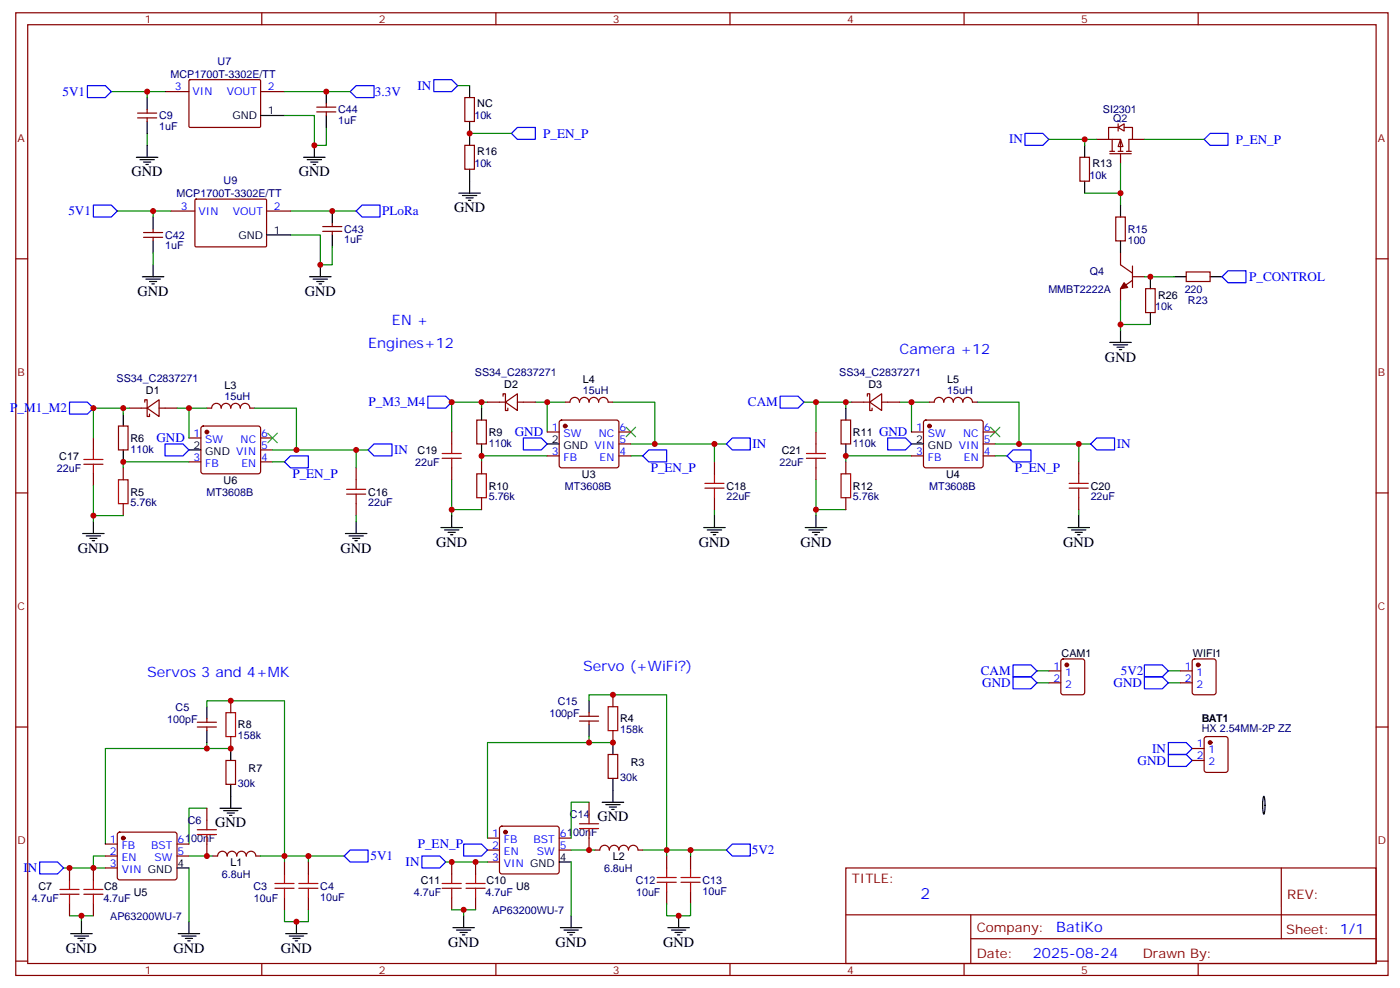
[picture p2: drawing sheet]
<svg xmlns="http://www.w3.org/2000/svg" width="414mm" height="292mm" viewBox="0 0 414 292" stroke-linecap="round" stroke-linejoin="round" font-family="sans-serif">
<g fill="none" stroke="#870000" stroke-width=".35">
<path d="M4.7 3.8h405.3v284.3h-405.3zM8.2 7.3h398.3v277.3h-398.3zM77.3 3.8v3.5M146.5 3.8v3.5M215.6 3.8v3.5M284.8 3.8v3.5M353.9 3.8v3.5M40.6 33.4h5.7M40.6 34.8h5.7M43.5 32.3v1.1M43.5 34.8v1.1M48.8 27.1h7"/>
<path d="M55.9 23.7l.3-.2 20.6 .1 .2 .3-.1 13.6-.3 .1h-20.6l-.2-.3zM77 27.1h7M93.6 31.6h5.6M93.6 33.1h5.6M96.4 30.6v1M96.4 33.1v1M137.3 28.8h2.8v7.1h-2.8zM137.3 42.9h2.8v7.1h-2.8zM4.7 76.4h3.5M331 74.7v3.5l3.5 2.5M334.5 78.6v6.3M406.5 76.4h3.5"/>
<path d="M334.5 82.8l-3.5 2.5v3.5M334.5 81.7h3.5M350.4 80.3h7v2.8h-7zM42.8 118.8v-.7h.7v4.9h.7v-.7M144 118.8h5.3M148.6 117v-.7h.7v4.9h.7v-.7M149.3 118.8l3.5-2.5v4.9zM152.8 118.8h5.3M166.9 118.8h1.4M168.3 118.8a1.41 1.41 0 0 1 1.5-1.4 1.41 1.41 0 0 1 1.4 1.4M171.2 118.8a1.41 1.41 0 0 1 1.4-1.4 1.41 1.41 0 0 1 1.4 1.4M174 118.8a1.41 1.41 0 0 1 1.4-1.4 1.41 1.41 0 0 1 1.4 1.4"/>
<path d="M176.8 118.8a1.41 1.41 0 0 1 1.4-1.4 1.41 1.41 0 0 1 1.4 1.4h1.4M251.6 118.8h5.3M256.2 117v-.7h.7v4.9h.7v-.7M256.9 118.8l3.5-2.5v4.9zM260.4 118.8h5.3M274.5 118.8h1.4M275.9 118.8a1.41 1.41 0 0 1 1.5-1.4 1.41 1.41 0 0 1 1.4 1.4M278.8 118.8a1.41 1.41 0 0 1 1.4-1.4 1.41 1.41 0 0 1 1.4 1.4M281.6 118.8a1.41 1.41 0 0 1 1.4-1.4 1.41 1.41 0 0 1 1.4 1.4M284.4 118.8a1.41 1.41 0 0 1 1.4-1.4 1.41 1.41 0 0 1 1.4 1.4h1.4M27.6 129.4v3.5M27.6 139.9v3.6"/>
<path d="M35 125.8h2.8v7.1h-2.8zM36.4 138.2v3.5M38.2 120.5h5.3M43.5 120.5l3.5-2.4v4.9zM47 120.5h5.3M55.8 129.4h3.5M55.8 136.4h3.5M59.6 126l.4-.2h16.3l.5 .2 .2 .5v12.7l-.3 .5-.4 .2h-16.3l-.5-.2-.2-.5v-12.7zM61.1 120.5h1.4a1.41 1.41 0 0 1 1.4-1.4 1.41 1.41 0 0 1 1.4 1.5M65.3 120.5a1.41 1.41 0 0 1 1.5-1.4 1.41 1.41 0 0 1 1.4 1.5M68.2 120.5a1.41 1.41 0 0 1 1.4-1.4 1.41 1.41 0 0 1 1.4 1.5M71 120.5a1.41 1.41 0 0 1 1.4-1.4 1.41 1.41 0 0 1 1.4 1.5"/>
<path d="M73.8 120.5h1.4M77 129.4h3.5M77 136.4h3.5M77 132.9h3.5M105.2 138.2v3.5M133.4 127.6v3.5M133.4 138.2v3.5M140.8 124.1h2.9v7h-2.9zM142.2 136.4v3.5M161.6 127.6h3.6M161.6 134.7h3.6M165.4 124.3l.5-.2h16.2l.5 .2 .2 .5v12.7l-.2 .5-.5 .2h-16.2l-.5-.3-.2-.4v-12.7z"/>
<path d="M182.8 127.6h3.5M182.8 134.7h3.5M182.8 131.1h3.5M211 136.4v3.5M241 127.6v3.5M241 138.2v3.5M248.4 124.1h2.8v7h-2.8zM249.8 136.4v3.5M269.2 127.6h3.6M269.2 134.7h3.6M273 124.3l.5-.2h16.2l.5 .2 .2 .5v12.7l-.2 .5-.5 .2h-16.2l-.5-.3-.2-.4v-12.7zM290.4 127.6h3.5"/>
<path d="M290.4 134.7h3.5M290.4 131.1h3.5M318.6 136.4v3.5M4.7 145.6h3.5M36.4 148.8v3.5M105.2 148.8v3.5M142.2 147v3.5M211 147v3.5M249.8 147v3.5M318.6 147v3.5M406.5 145.6h3.5M4.7 214.7h3.5"/>
<path d="M58.3 214.7h5.6M58.3 213.3h5.6M61.1 212.3v1M61.1 214.7v1.1M68.2 207v3.5M68.2 217.6v3.5M171.2 213h5.6M171.2 211.6h5.6M174 210.5v1.1M174 213v1M181 205.2v3.5M181 215.8v3.5"/>
<path d="M406.5 214.7h3.5M61.1 238.7v3.6M66.7 224.6h2.9v7.1h-2.9zM174 237v3.5M179.6 222.8h2.9v7.1h-2.9zM20.5 256.4v3.5M27.6 256.4v3.5M31.1 252.8h3.5M31.1 249.3h3.5M31.1 256.4h3.5M34.9 246l.4-.2h16.3l.5 .2 .2 .5v12.7l-.3 .5-.4 .2h-16.3l-.5-.2-.2-.5v-12.7zM52.3 252.8h3.5"/>
<path d="M52.3 249.3h3.5M61.1 249.3v3.5M62.9 252.8h1.4a1.41 1.41 0 0 1 1.4-1.4 1.41 1.41 0 0 1 1.4 1.4 1.41 1.41 0 0 1 1.4-1.4 1.41 1.41 0 0 1 1.4 1.4 1.41 1.41 0 0 1 1.4-1.4 1.41 1.41 0 0 1 1.4 1.4 1.41 1.41 0 0 1 1.5-1.4 1.41 1.41 0 0 1 1.4 1.4h1.4M84 254.6v3.5M91.1 254.6v3.5M133.4 254.6v3.5M140.5 254.6v3.5M144 247.5h3.5M144 251.1h3.5M144 254.6h3.5M147.8 244.2l.4-.2h16.3l.5 .2 .2 .5v12.7l-.3 .5-.4 .2h-16.3l-.5-.2-.2-.5v-12.7zM165.2 247.5h3.5"/>
<path d="M165.2 251.1h3.5M174 247.5v3.6M175.8 251.1h1.4a1.41 1.41 0 0 1 1.4-1.4 1.41 1.41 0 0 1 1.4 1.4 1.41 1.41 0 0 1 1.4-1.4 1.41 1.41 0 0 1 1.4 1.4 1.41 1.41 0 0 1 1.4-1.4 1.41 1.41 0 0 1 1.4 1.4 1.41 1.41 0 0 1 1.4-1.4 1.41 1.41 0 0 1 1.5 1.4h1.4M196.9 252.8v3.6M204 252.8v3.6M249.8 256.4h156.7v28.2h-156.7zM378.5 256.4v20.9M20.5 266.9v3.6M27.6 266.9v3.6M84 265.2v3.5M91.1 265.2v3.5M133.4 265.2v3.5"/>
<path d="M140.5 265.2v3.5M196.9 263.4v3.5M204 263.4v3.5M249.9 270.2h156.4M286.7 277.3h119.6M286.7 270.2v14.1M4.7 283.9h3.5M77.3 284.6v3.5M146.5 284.6v3.5M215.6 284.6v3.5M284.8 284.6v3.5M353.9 284.6v3.5"/>
<path d="M406.5 283.9h3.5"/>
</g>
<g fill="none" stroke="#008700" stroke-width=".35">
<path d="M32.9 27.1h15.9M43.5 27.1v1.7M43.5 39.4v3.5M84 34.1h8.9v8.8h3.5v-5.3M84 27.1h19.4M135.2 25.3h3.5M138.7 39.4h12.4M142.2 118.8v1.7M144 118.8h-10.6v8.8M158.1 118.8h3.5M166.9 118.8h-5.3v8.8M181 118.8h12.4v12.3"/>
<path d="M237.5 118.8h3.5M249.8 118.8v1.7M251.6 118.8h-10.6v8.8M265.7 118.8h3.5M274.5 118.8h-5.3v8.8M288.6 118.8h12.4v12.3M36.4 120.5v1.8M38.2 120.5h-10.6v8.9M52.3 120.5h3.5M55.8 136.4h-19.4v1.8M61.1 120.5h-5.3v8.9M75.2 120.5h12.4v12.4"/>
<path d="M80.5 136.4h3.5M80.5 132.9h24.7M108.7 132.9h-3.5v5.3M161.6 134.7h-19.4v1.7M186.3 134.7h3.6M186.3 131.1h24.7M214.6 131.1h-3.6v5.3M269.2 134.7h-19.4v1.7M293.9 134.7h3.6M293.9 131.1h24.7M322.2 131.1h-3.6v5.3M27.6 143.5v10.6"/>
<path d="M27.6 152.3h8.8M105.2 152.3v1.8M133.4 150.5h8.8M133.4 141.7v10.6M211 150.5v1.8M241 150.5h8.8M241 141.7v10.6M318.6 150.5v1.8M61.1 208.7v-1.7h22.9v45.8h7.1v1.8M61.1 219.3v1.8M174 207v-1.8h22.9v45.9h7.1v1.7M174 217.6v1.7"/>
<path d="M181 219.3h-37v28.2M61.1 238.7h-5.3v10.6M68.2 221.1h-37.1v28.2M174 237h-5.3v10.5M18.8 256.4h12.3M31.1 252.8h-3.5v3.6M55.8 252.8h7.1M55.8 256.4v15.8M77 252.8h7v1.8M91.1 252.8h10.6M131.7 254.6h12.3M168.7 251.1h7.1"/>
<path d="M168.7 254.6v15.9M189.9 251.1h7v1.7M204 251.1h10.6M20.5 270.5h7.1M24.1 270.5v1.7M84 268.7v3.5h7.1v-3.5M133.4 268.7h7.1M136.9 268.7v1.8M196.9 266.9v3.6h7.1v-3.6"/>
</g>
<g fill="none" stroke="#a10000" stroke-width=".35">
<path d="M24.8 135.7h5.6M24.8 137.1h5.6M27.6 132.9v2.8M27.6 137.1v2.8M130.6 133.9h5.6M130.6 135.4h5.6M133.4 131.1v2.8M133.4 135.4v2.8M140.8 139.9h2.9v7.1h-2.9zM211 139.9v2.9M238.2 133.9h5.6M238.2 135.4h5.6"/>
<path d="M241 131.1v2.8M241 135.4v2.8M248.4 139.9h2.8v7.1h-2.8zM318.6 139.9v2.9M35 141.7h2.8v7.1h-2.8zM102.4 145.9h5.6M102.4 144.5h5.6M105.2 141.7v2.8M105.2 145.9v2.9M208.2 144.2h5.7M208.2 142.8h5.7M211 144.2v2.8"/>
<path d="M315.8 144.2h5.7M315.8 142.8h5.7M318.6 144.2v2.8M66.7 210.5h2.9v7.1h-2.9zM179.6 208.7h2.9v7.1h-2.9zM20.5 259.9v2.8M27.6 259.9v2.8M58.3 245.1h5.6M58.3 246.5h5.6M61.1 242.3v2.8M61.1 246.5v2.8M84 258.1v2.8"/>
<path d="M91.1 258.1v2.8M133.4 258.1v2.8M140.5 258.1v2.8M171.2 243.3h5.6M171.2 244.7h5.6M174 240.5v2.8M174 244.7v2.8M194.1 259.2h5.6M196.9 256.4v2.8M201.2 259.2h5.6M204 256.4v2.8M17.7 264.1h5.7"/>
<path d="M17.7 262.7h5.7M20.5 264.1v2.8M24.8 264.1h5.6M24.8 262.7h5.6M27.6 264.1v2.8M81.2 262.4h5.7M81.2 260.9h5.7M84 262.4v2.8M88.3 262.4h5.6M88.3 260.9h5.6M91.1 262.4v2.8M130.6 262.4h5.6"/>
<path d="M130.6 260.9h5.6M133.4 262.4v2.8M137.7 262.4h5.6M137.7 260.9h5.6M140.5 262.4v2.8M194.1 260.6h5.6M196.9 260.6v2.8M201.2 260.6h5.6M204 260.6v2.8"/>
</g>
<g fill="none" stroke="#000" stroke-width=".35">
<path d="M43.5 28.8v3.5M43.5 35.9v3.5M77 34.1h7M96.4 27.1v3.5M96.4 34.1v3.5M138.7 25.3v3.5M138.7 35.9v7M40.3 46.5h6.3M41.3 47.2h4.3M42.4 47.9h2.1M43.1 48.6h.7M43.5 42.9v3.6"/>
<path d="M89.7 46.5h6.3M90.7 47.2h4.3M91.8 47.9h2.1M92.5 48.6h.7M92.9 42.9v3.6M135.5 57h6.4M136.6 57.7h4.2M137.7 58.5h2.1M138.4 59.2h.7M138.7 50v7M346.9 81.7h3.5M357.4 81.7h3.6"/>
<path d="M36.4 122.3v3.5M36.4 132.9v3.5M55.8 132.9h3.5M142.2 120.5v3.6M142.2 131.1v3.6M161.6 131.1h3.6M249.8 120.5v3.6M249.8 131.1v3.6M269.2 131.1h3.6M24.4 157.6h6.4M25.5 158.3h4.2M26.5 159h2.1"/>
<path d="M27.2 159.7h.7M27.6 154.1v3.5M102 157.6h6.4M103.1 158.3h4.2M104.1 159h2.2M104.8 159.7h.8M105.2 154.1v3.5M130.2 155.8h6.4M131.3 156.5h4.2M132.4 157.2h2.1M133.1 157.9h.7M133.4 152.3v3.5"/>
<path d="M207.9 155.8h6.3M208.9 156.5h4.2M210 157.2h2.1M210.7 157.9h.7M211 152.3v3.5M237.8 155.8h6.4M238.9 156.5h4.2M240 157.2h2.1M240.7 157.9h.7M241 152.3v3.5M315.5 155.8h6.3M316.5 156.5h4.2"/>
<path d="M317.6 157.2h2.1M318.3 157.9h.7M318.6 152.3v3.5M61.1 208.7v3.6M61.1 215.8v3.5M174 207v3.5M174 214v3.6M181 219.3v3.5M65 238.7h6.3M66 239.4h4.3M68.2 221.1v3.5M68.2 231.7v7"/>
<path d="M177.9 237h6.3M178.9 237.7h4.3M180 238.4h2.1M180.7 239.1h.7M181 229.9v7.1M52.3 256.4h3.5M67.1 240.1h2.1M67.8 240.8h.7M165.2 254.6h3.5M20.9 275.8h6.3M21.9 276.5h4.3M23 277.2h2.1"/>
<path d="M23.7 277.9h.7M24.1 272.2v3.6M52.6 275.8h6.4M53.7 276.5h4.2M54.8 277.2h2.1M55.5 277.9h.7M55.8 272.2v3.6M84.4 275.8h6.3M85.4 276.5h4.3M86.5 277.2h2.1M87.2 277.9h.7M87.6 272.2v3.6"/>
<path d="M133.8 274h6.3M134.8 274.7h4.3M135.9 275.4h2.1M136.6 276.1h.7M136.9 270.5v3.5M165.5 274h6.4M166.6 274.7h4.2M167.6 275.4h2.2M168.3 276.1h.8M168.7 270.5v3.5M197.3 274h6.3M198.3 274.7h4.3"/>
<path d="M199.4 275.4h2.1M200.1 276.1h.7M200.4 270.5v3.5"/>
</g>
<g fill="none" stroke="#00f" stroke-width=".35">
<path d="M25.8 25.3h5.3l1.8 1.8-1.8 1.7h-5.3zM103.4 27.1l1.8-1.8h5.3v3.5h-5.3zM128.1 23.5h5.3l1.8 1.8-1.8 1.8h-5.3zM151.1 39.4l1.7-1.8h5.3v3.6h-5.3zM20.5 118.8h5.3l1.8 1.7-1.8 1.8h-5.3zM126.4 117h5.3l1.7 1.8-1.7 1.7h-5.3zM230.4 117h5.3l1.8 1.8-1.8 1.7h-5.3zM48.8 131.1h5.2l1.8 1.8-1.8 1.8h-5.2zM84 136.4l1.8-1.7h5.3v3.5h-5.3zM108.7 132.9l1.8-1.8h5.3v3.6h-5.3zM154.6 129.4h5.3l1.7 1.7-1.7 1.8h-5.3zM189.9 134.7l1.7-1.8h5.3v3.5h-5.3z"/>
<path d="M214.6 131.1l1.7-1.7h5.3v3.5h-5.3zM262.2 129.4h5.3l1.7 1.7-1.7 1.8h-5.3zM297.5 134.7l1.7-1.8h5.3v3.5h-5.3zM322.2 131.1l1.7-1.7h5.3v3.5h-5.3zM11.7 254.6h5.3l1.8 1.8-1.8 1.7h-5.3zM101.7 252.8l1.7-1.7h5.3v3.5h-5.3zM124.6 252.8h5.3l1.8 1.8-1.8 1.8h-5.3zM136.9 249.3h5.3l1.8 1.8-1.8 1.7h-5.3zM214.6 251.1l1.7-1.8h5.3v3.5h-5.3z"/>
</g>
<g fill="#870000" stroke="#870000" stroke-width=".35">
<path d="M332 83.5l1.1 1.4-2.1 .4z"/>
<circle cx="36.4" cy="247.5" r=".53"/>
<circle cx="61.1" cy="127.6" r=".53"/>
<circle cx="149.3" cy="245.8" r=".53"/>
<circle cx="166.9" cy="125.8" r=".53"/>
<circle cx="274.5" cy="125.8" r=".53"/>
</g>
<path d="M79.1 128l2.8 2.8M81.9 128l-2.8 2.8M184.9 126.2l2.8 2.8M187.7 126.2l-2.8 2.8M292.5 126.2l2.8 2.8M295.3 126.2l-2.8 2.8" fill="none" stroke="#3c3" stroke-width=".35"/>
<path d="M331 41.2l.7 2.1h-1.4z" fill="#fff" stroke="#870000" stroke-width=".35"/>
<g fill="none" stroke="#870000" stroke-width=".35">
<path d="M330.3 37.6l1.7-1v2.1zM330.3 37.6h-2.9v3.6M330.3 36.6v2.1M332 37.6h2.5v3.6h-1.1v3.5M57.6 59l.3-.2 20.7 .1 .1 .3v13.5l-.3 .2h-20.7l-.1-.3zM319 46.5h2.8v7h-2.8zM323.9 41.2h3.5M327.4 41.2h3.6v3.5M327.8 45.4h6.4M327.8 44.7h1.4M328.5 41.2v3.5M330.3 44.7h1.4"/>
<path d="M331 45.4v2.8M332.7 44.7h1.5M334.5 41.2h3.5M42.4 68.7h5.6M42.4 70.1h5.6M45.2 67.6v1.1M45.2 70.1v1.1M50.5 62.3h7.1M78.7 62.3h7.1M95.3 66.9h5.7M95.3 68.3h5.7M98.1 65.9v1"/>
<path d="M98.1 68.3v1.1M329.6 64.1h2.8v7.1h-2.8zM338.4 85.3h2.8v7h-2.8zM309.8 198.2h3.5M313.6 194.8l.4-.2h5.7l.6 .5 .1 9.4-.5 .7h-5.9l-.6-.5-.1-9.4zM348.6 198.2h3.5M352.4 194.8l.4-.2h5.7l.6 .5 .1 9.4-.5 .7h-5.9l-.6-.5-.1-9.4zM309.8 201.7h3.5M348.6 201.7h3.5M355.9 217.8l.5-.2h5.6l.7 .4v9.4l-.4 .7h-5.9l-.7-.4v-9.4zM352.1 221.1h3.6M352.1 224.6h3.6"/>
</g>
<g fill="none" stroke="#000" stroke-width=".35">
<path d="M320.4 42.9v3.6M320.4 53.5v3.5M45.2 64.1v3.5M45.2 71.2v3.5M45.2 78.2v3.5M78.7 69.4h7.1M94.6 78.2v3.5M98.1 62.3v3.6M98.1 69.4v3.5M331 60.6v3.5M331 71.2v3.5M42.1 81.7h6.3"/>
<path d="M43.1 82.4h4.2M44.2 83.1h2.1M44.9 83.9h.7M91.4 81.7h6.4M92.5 82.4h4.2M93.6 83.1h2.1M94.3 83.9h.7M331 97.6v3.5M339.8 81.7v3.6M339.8 92.3v3.5M327.8 101.1h6.4M328.9 101.8h4.2"/>
<path d="M329.9 102.6h2.1M330.6 103.3h.7M373.3 235.2a10.1 10.1 0 0 1 0 5.3 10.1 10.1 0 0 1 0-5.3z"/>
</g>
<g fill="none" stroke="#008700" stroke-width=".35">
<path d="M309.8 41.2h14.1M320.4 57h10.6v3.6M320.4 41.2v1.7M331 48.2v8.8M338 41.2h17.7M34.6 62.3h15.9M45.2 62.3v1.8M45.2 74.7v3.5M85.8 69.4h8.8v8.8h3.5v-5.3M85.8 62.3h19.4M331 88.8v8.8M331 95.8h8.8"/>
<path d="M338 81.7h8.9M306.3 198.2h3.5M345.1 198.2h3.5M306.3 201.7h3.5M345.1 201.7h3.5"/>
</g>
<path d="M302.8 39.4h5.2l1.8 1.8-1.8 1.7h-5.2zM355.7 41.2l1.7-1.8h5.3v3.5h-5.3zM27.6 60.6h5.3l1.7 1.7-1.7 1.8h-5.3zM105.2 62.3l1.8-1.7h5.3v3.5h-5.3zM362.7 80h5.3v3.5h-5.3l-1.7-1.8zM299.2 199.9h5.3l1.8 1.8-1.8 1.7h-5.3zM299.2 196.4h5.3l1.8 1.8-1.8 1.7h-5.3zM338 199.9h5.3l1.8 1.8-1.8 1.7h-5.3zM338 196.4h5.3l1.8 1.8-1.8 1.7h-5.3zM345.1 219.3h5.3l1.7 1.8-1.7 1.7h-5.3zM345.1 222.8h5.3l1.7 1.8-1.7 1.8h-5.3z" fill="none" stroke="#00f" stroke-width=".35"/>
<g fill="#870000" stroke="#870000" stroke-width=".35">
<circle cx="353.9" cy="196.4" r=".53"/>
<circle cx="315.1" cy="196.4" r=".53"/>
<circle cx="357.4" cy="219.3" r=".53"/>
</g>
<g fill="#c00">
<circle cx="27.6" cy="256.4" r=".88"/>
<circle cx="20.5" cy="256.4" r=".88"/>
<circle cx="68.2" cy="221.1" r=".88"/>
<circle cx="68.2" cy="207" r=".88"/>
<circle cx="91.1" cy="252.8" r=".88"/>
<circle cx="61.1" cy="221.1" r=".88"/>
<circle cx="61.1" cy="252.8" r=".88"/>
<circle cx="84" cy="252.8" r=".88"/>
<circle cx="24.1" cy="270.5" r=".88"/>
<circle cx="92.9" cy="42.9" r=".88"/>
<circle cx="96.4" cy="27.1" r=".88"/>
<circle cx="43.5" cy="27.1" r=".88"/>
<circle cx="136.9" cy="268.7" r=".88"/>
<circle cx="196.9" cy="251.1" r=".88"/>
<circle cx="174" cy="251.1" r=".88"/>
<circle cx="174" cy="219.3" r=".88"/>
<circle cx="204" cy="251.1" r=".88"/>
<circle cx="181" cy="205.2" r=".88"/>
<circle cx="181" cy="219.3" r=".88"/>
<circle cx="133.4" cy="254.6" r=".88"/>
<circle cx="140.5" cy="254.6" r=".88"/>
<circle cx="55.8" cy="120.5" r=".88"/>
<circle cx="36.4" cy="120.5" r=".88"/>
<circle cx="27.6" cy="152.3" r=".88"/>
<circle cx="36.4" cy="136.4" r=".88"/>
<circle cx="105.2" cy="132.9" r=".88"/>
<circle cx="87.6" cy="132.9" r=".88"/>
<circle cx="87.6" cy="272.2" r=".88"/>
<circle cx="200.4" cy="270.5" r=".88"/>
<circle cx="138.7" cy="39.4" r=".88"/>
<circle cx="193.4" cy="131.1" r=".88"/>
<circle cx="211" cy="131.1" r=".88"/>
<circle cx="142.2" cy="134.7" r=".88"/>
<circle cx="133.4" cy="150.5" r=".88"/>
<circle cx="142.2" cy="118.8" r=".88"/>
<circle cx="161.6" cy="118.8" r=".88"/>
<circle cx="301" cy="131.1" r=".88"/>
<circle cx="318.6" cy="131.1" r=".88"/>
<circle cx="241" cy="150.5" r=".88"/>
<circle cx="249.8" cy="118.8" r=".88"/>
<circle cx="269.2" cy="118.8" r=".88"/>
<circle cx="27.6" cy="120.5" r=".88"/>
<circle cx="133.4" cy="118.8" r=".88"/>
<circle cx="241" cy="118.8" r=".88"/>
<circle cx="331" cy="57" r=".88"/>
<circle cx="320.4" cy="41.2" r=".88"/>
<circle cx="45.2" cy="62.3" r=".88"/>
<circle cx="98.1" cy="62.3" r=".88"/>
<circle cx="94.6" cy="78.2" r=".88"/>
<circle cx="339.8" cy="81.7" r=".88"/>
<circle cx="331" cy="95.8" r=".88"/>
<circle cx="249.8" cy="134.7" r=".88"/>
</g>
<text font-size="4.6" fill="#00f" x="271.9" y="265.4">2</text>
<g font-size="4.2">
<text x="38.9" y="52.1">GND</text>
<text x="88.3" y="52.1">GND</text>
<text x="134.1" y="62.7">GND</text>
<text x="40.6" y="87.4">GND</text>
<text x="90" y="87.4">GND</text>
<text x="326.4" y="106.8">GND</text>
<text x="128.8" y="161.5">GND</text>
<text x="206.4" y="161.5">GND</text>
<text x="236.4" y="161.5">GND</text>
<text x="314" y="161.5">GND</text>
<text x="23" y="163.2">GND</text>
<text x="100.6" y="163.2">GND</text>
<text x="63.6" y="244.4">GND</text>
<text x="176.5" y="242.6">GND</text>
<text x="19.5" y="281.4">GND</text>
<text x="51.2" y="281.4">GND</text>
<text x="83" y="281.4">GND</text>
<text x="132.4" y="279.6">GND</text>
<text x="164.1" y="279.6">GND</text>
<text x="195.9" y="279.6">GND</text>
</g>
<g font-size="4.2" fill="#00f">
<text x="115.8" y="95.8">EN +</text>
<text x="108.7" y="102.9">Engines+12</text>
<text x="265.7" y="104.7">Camera +12</text>
<text x="43.5" y="199.9">Servos 3 and 4+MK</text>
<text x="172.2" y="198.2">Servo (+WiFi?)</text>
<text x="312" y="275.2">BatiKo</text>
<text x="305.1" y="283">2025-08-24</text>
</g>
<g font-size="3.9" fill="#00f">
<text x="18.4" y="28.2">5V1</text>
<text x="110.7" y="28.4">3.3V</text>
<text x="123.3" y="26.5">IN</text>
<text x="160.5" y="40.7">P_EN_P</text>
<text x="298.1" y="42.4">IN</text>
<text x="365.1" y="42.5">P_EN_P</text>
<text x="20.2" y="63.5">5V1</text>
<text x="112.9" y="63.6">PLoRa</text>
<text x="369" y="83.1">P_CONTROL</text>
<text x="220.9" y="120">CAM</text>
<text x="3" y="121.8">P_M1_M2</text>
<text x="108.9" y="120.1">P_M3_M4</text>
<text x="46.2" y="130.6">GND</text>
<text x="152" y="128.8">GND</text>
<text x="259.6" y="128.8">GND</text>
<text x="116.4" y="134.2">IN</text>
<text x="222.3" y="132.4">IN</text>
<text x="329.9" y="132.4">IN</text>
<text x="86.4" y="141.3">P_EN_P</text>
<text x="192.2" y="139.5">P_EN_P</text>
<text x="299.8" y="139.5">P_EN_P</text>
<text x="289.7" y="199.4">CAM</text>
<text x="290.1" y="202.9">GND</text>
<text x="328.9" y="202.9">GND</text>
<text x="331.1" y="199.3">5V2</text>
<text x="336" y="225.9">GND</text>
<text x="340.3" y="222.3">IN</text>
<text x="123.4" y="250.5">P_EN_P</text>
<text x="6.9" y="257.6">IN</text>
<text x="109.4" y="254.1">5V1</text>
<text x="119.8" y="255.8">IN</text>
<text x="222.1" y="252.4">5V2</text>
</g>
<g font-size="3.9" fill="#800">
<text x="251.6" y="260.9">TITLE:</text>
<text x="380.2" y="265.6">REV:</text>
<text x="288.5" y="275.1">Company:</text>
<text x="379.9" y="275.8">Sheet: 1/1</text>
<text x="288.5" y="282.8">Date:</text>
<text x="337.5" y="282.9">Drawn By:</text>
</g>
<g font-size="3.2" fill="#800">
<text x="42.8" y="6.8">1</text>
<text x="111.9" y="6.8">2</text>
<text x="181" y="6.8">3</text>
<text x="250.2" y="6.8">4</text>
<text x="319.3" y="6.8">5</text>
<text x="5.2" y="41.9">A</text>
<text x="407" y="41.9">A</text>
<text x="5.2" y="111">B</text>
<text x="407" y="111">B</text>
<text x="5.2" y="180.2">C</text>
<text x="407" y="180.2">C</text>
<text x="5.2" y="249.3">D</text>
<text x="407" y="249.3">D</text>
<text x="42.8" y="287.6">1</text>
<text x="111.9" y="287.6">2</text>
<text x="181" y="287.6">3</text>
<text x="250.2" y="287.6">4</text>
<text x="319.3" y="287.6">5</text>
</g>
<g font-size="3.2" fill="#000080">
<text x="50.4" y="22.9">MCP1700T-3302E/TT</text>
<text x="64.3" y="19.1">U7</text>
<text x="47" y="35.2">C9</text>
<text x="99.9" y="33.4">C44</text>
<text x="140.1" y="35.3">10k</text>
<text x="325.8" y="33.5">SI2301</text>
<text x="47" y="38.3">1uF</text>
<text x="99.9" y="36.6">1uF</text>
<text x="328.8" y="36.1">Q2</text>
<text x="140.1" y="49.4">10k</text>
<text x="321.8" y="52.9">10k</text>
<text x="52.1" y="58.2">MCP1700T-3302E/TT</text>
<text x="66.1" y="54.4">U9</text>
<text x="48.8" y="70.4">C42</text>
<text x="101.7" y="71.9">1uF</text>
<text x="101.7" y="68.7">C43</text>
<text x="333.1" y="72">100</text>
<text x="333.1" y="68.8">R15</text>
<text x="48.8" y="73.6">1uF</text>
<text x="321.9" y="81.1">Q4</text>
<text x="309.7" y="86.4">MMBT2222A</text>
<text x="349.9" y="86.4">220</text>
<text x="350.9" y="89.9">R23</text>
<text x="341.2" y="91.7">10k</text>
<text x="34.5" y="112.8">SS34_C2837271</text>
<text x="140.3" y="111">SS34_C2837271</text>
<text x="247.9" y="111">SS34_C2837271</text>
<text x="66.3" y="118.1">15uH</text>
<text x="172.2" y="116.3">15uH</text>
<text x="279.8" y="116.3">15uH</text>
<text x="144.4" y="131.9">110k</text>
<text x="252" y="131.9">110k</text>
<text x="38.5" y="133.7">110k</text>
<text x="122.6" y="137.6">22uF</text>
<text x="230.2" y="137.6">22uF</text>
<text x="16.8" y="139.3">22uF</text>
<text x="38.5" y="149.6">5.76k</text>
<text x="61" y="146.4">MT3608B</text>
<text x="108.7" y="149.6">22uF</text>
<text x="144.4" y="147.8">5.76k</text>
<text x="166.9" y="144.6">MT3608B</text>
<text x="214.6" y="147.8">22uF</text>
<text x="252" y="147.8">5.76k</text>
<text x="274.5" y="144.6">MT3608B</text>
<text x="322.2" y="147.8">22uF</text>
<text x="51.9" y="209.9">C5</text>
<text x="164.8" y="208.1">C15</text>
<text x="49.4" y="213.4">100pF</text>
<text x="162.3" y="211.6">100pF</text>
<text x="70.3" y="218.4">158k</text>
<text x="183.2" y="216.6">158k</text>
<text x="355" y="216.3">HX 2.54MM-2P ZZ</text>
<text x="70.3" y="232.5">30k</text>
<text x="183.2" y="230.7">30k</text>
<text x="55.5" y="243.4">C6</text>
<text x="168.4" y="241.6">C14</text>
<text x="178.4" y="257.5">6.8uH</text>
<text x="65.5" y="259.3">6.8uH</text>
<text x="74.9" y="262.8">C3</text>
<text x="94.6" y="262.8">C4</text>
<text x="187.8" y="261">C12</text>
<text x="207.5" y="261">C13</text>
<text x="9.4" y="266.3">4.7uF</text>
<text x="30.5" y="266.3">4.7uF</text>
<text x="75" y="266.3">10uF</text>
<text x="94.6" y="266">10uF</text>
<text x="122.2" y="264.6">4.7uF</text>
<text x="143.4" y="264.6">4.7uF</text>
<text x="145.5" y="269.9">AP63200WU-7</text>
<text x="187.9" y="264.6">10uF</text>
<text x="207.5" y="264.2">10uF</text>
<text x="32.6" y="271.6">AP63200WU-7</text>
</g>
<g font-size="3.2" fill="#00f">
<text x="51.7" y="26.7">3</text>
<text x="56.9" y="28.1">VIN</text>
<text x="67" y="28.1">VOUT</text>
<text x="79.1" y="26.7">2</text>
<text x="53.4" y="62">3</text>
<text x="58.6" y="63.4">VIN</text>
<text x="68.7" y="63.4">VOUT</text>
<text x="80.9" y="62">2</text>
<text x="57.1" y="129">1</text>
<text x="60.6" y="130.8">SW</text>
<text x="71.1" y="130.8">NC</text>
<text x="77.2" y="129">6</text>
<text x="163" y="127.2">1</text>
<text x="166.5" y="129">SW</text>
<text x="176.9" y="129">NC</text>
<text x="183" y="130.8">5</text>
<text x="183" y="127.2">6</text>
<text x="270.6" y="127.2">1</text>
<text x="274.1" y="129">SW</text>
<text x="284.5" y="129">NC</text>
<text x="290.6" y="130.8">5</text>
<text x="290.6" y="127.2">6</text>
<text x="57.1" y="136.1">3</text>
<text x="60.6" y="137.8">FB</text>
<text x="71.3" y="137.8">EN</text>
<text x="77.2" y="136.1">4</text>
<text x="77.2" y="132.5">5</text>
<text x="163" y="134.3">3</text>
<text x="166.5" y="136.1">FB</text>
<text x="177.1" y="136.1">EN</text>
<text x="183" y="134.3">4</text>
<text x="270.6" y="134.3">3</text>
<text x="274.1" y="136.1">FB</text>
<text x="284.7" y="136.1">EN</text>
<text x="290.6" y="134.3">4</text>
<text x="311.1" y="197.8">1</text>
<text x="350" y="197.8">1</text>
<text x="311.1" y="201.3">2</text>
<text x="314.6" y="199.6">1</text>
<text x="314.6" y="203.1">2</text>
<text x="350" y="201.3">2</text>
<text x="353.4" y="199.6">1</text>
<text x="353.4" y="203.1">2</text>
<text x="353.5" y="220.7">1</text>
<text x="353.5" y="224.3">2</text>
<text x="357" y="222.5">1</text>
<text x="357" y="226">2</text>
<text x="32.4" y="249">1</text>
<text x="35.9" y="250.7">FB</text>
<text x="44.7" y="250.7">BST</text>
<text x="52.5" y="249">6100nF</text>
<text x="145.3" y="247.2">1</text>
<text x="145.3" y="250.7">2</text>
<text x="148.8" y="249">FB</text>
<text x="157.6" y="249">BST</text>
<text x="165.3" y="250.7">5</text>
<text x="165.3" y="247.2">6100nF</text>
<text x="32.4" y="252.5">2</text>
<text x="32.4" y="256">3</text>
<text x="35.9" y="254.2">EN</text>
<text x="35.9" y="257.8">VIN GND</text>
<text x="45.7" y="254.2">SW</text>
<text x="52.5" y="252.5">5</text>
<text x="145.3" y="254.2">3</text>
<text x="148.8" y="252.5">EN</text>
<text x="148.8" y="256">VIN GND</text>
<text x="158.6" y="252.5">SW</text>
</g>
<g font-size="3.2">
<text x="68.6" y="35.2">GND</text>
<text x="79.1" y="33.8">1</text>
<text x="141" y="31.7">NC</text>
<text x="141" y="45.8">R16</text>
<text x="322.7" y="49.4">R13</text>
<text x="70.4" y="70.4">GND</text>
<text x="80.9" y="69">1</text>
<text x="342.1" y="88.2">R26</text>
<text x="172.2" y="113.1">L4</text>
<text x="279.8" y="113.1">L5</text>
<text x="43.1" y="116.4">D1</text>
<text x="66.3" y="114.8">L3</text>
<text x="149" y="114.6">D2</text>
<text x="256.6" y="114.6">D3</text>
<text x="38.5" y="130.5">R6</text>
<text x="144.4" y="128.7">R9</text>
<text x="163" y="130.8">2</text>
<text x="252" y="128.7">R11</text>
<text x="270.6" y="130.8">2</text>
<text x="17.5" y="135.8">C17</text>
<text x="57.1" y="132.5">2</text>
<text x="60.6" y="134.3">GND VIN</text>
<text x="123.3" y="134">C19</text>
<text x="166.5" y="132.5">GND VIN</text>
<text x="230.9" y="134">C21</text>
<text x="274.1" y="132.5">GND VIN</text>
<text x="66.1" y="142.9">U6</text>
<text x="171.9" y="141.1">U3</text>
<text x="279.5" y="141.1">U4</text>
<text x="38.5" y="146.4">R5</text>
<text x="108.7" y="146.4">C16</text>
<text x="144.4" y="144.6">R10</text>
<text x="214.6" y="144.6">C18</text>
<text x="252" y="144.6">R12</text>
<text x="322.2" y="144.6">C20</text>
<text x="313.6" y="194">CAM1</text>
<text x="352.4" y="194">WIFI1</text>
<text x="70.3" y="215.2">R8</text>
<text x="183.2" y="213.4">R4</text>
<text x="355" y="213.1">BAT1</text>
<text x="186.3" y="226.4">R3</text>
<text x="73.4" y="228.1">R7</text>
<text x="52.5" y="256">4</text>
<text x="68.1" y="255.7">L1</text>
<text x="165.3" y="254.2">4</text>
<text x="181" y="254">L2</text>
<text x="11.4" y="262.8">C7</text>
<text x="30.8" y="262.8">C8</text>
<text x="124.3" y="261">C11</text>
<text x="143.7" y="261">C10</text>
<text x="152.4" y="262.8">U8</text>
<text x="39.5" y="264.6">U5</text>
</g>
</svg>
